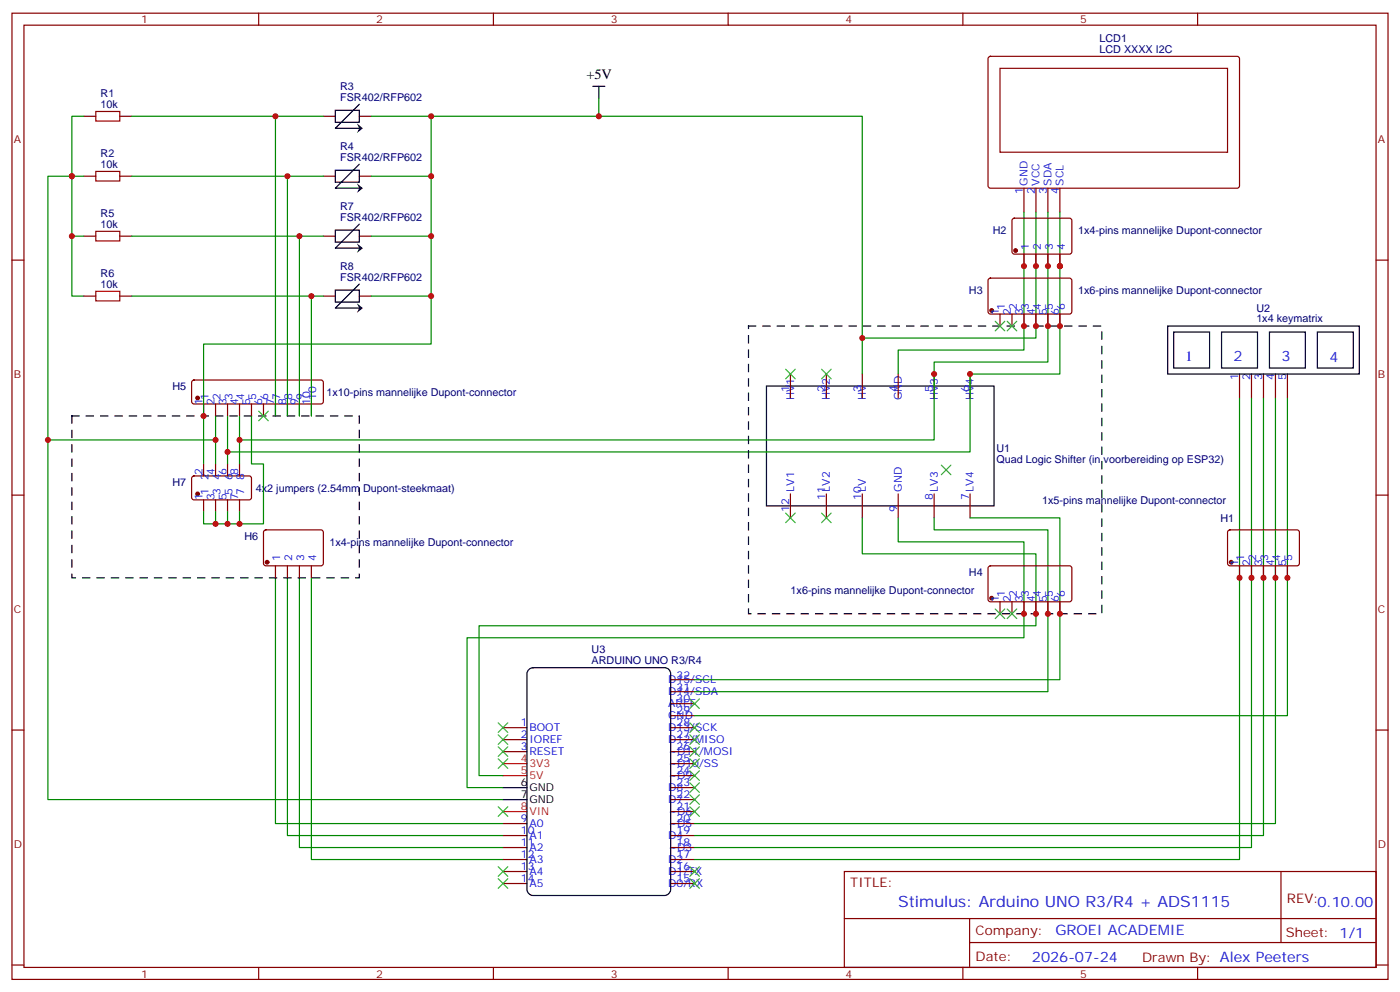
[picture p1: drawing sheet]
<svg xmlns="http://www.w3.org/2000/svg" width="412mm" height="292mm" viewBox="0 0 412 292" stroke-linecap="round" stroke-linejoin="round" font-family="sans-serif">
<g fill="none" stroke="#870000" stroke-width=".35">
<path d="M3.5 3.9h405.4v284.3h-405.4zM7.1 7.4h398.2v277.3h-398.2zM76.2 3.9v3.5M145.3 3.9v3.5M214.5 3.9v3.5M283.6 3.9v3.5M291.3 16.8l.4-.2h73l.4 .7v37.7l-.7 .4-72.9-.1-.5-.6v-37.4zM352.8 3.9v3.5M24.7 34.2h3.5M35.3 34.2h3.5M95.2 34.2h3.6M105.8 34.2h3.6"/>
<path d="M294.6 20.1h67v24.7h-67zM24.7 51.9h3.5M35.3 51.9h3.5M95.2 51.9h3.6M105.8 51.9h3.6M301.6 55.4v7M305.2 55.4v7M308.7 55.4v7M312.2 55.4v7M3.5 76.6h3.6M24.7 69.5h3.5M35.3 69.5h3.5"/>
<path d="M95.2 69.5h3.6M105.8 69.5h3.6M298.3 64.4l.5-.2 16.5 .1 .4 .6v9.5l-.7 .4-16.5-.1-.4-.6v-9.2zM301.6 74.8v3.5M305.2 74.8v3.5M308.7 74.8v3.5M312.2 74.8v3.5M405.3 76.6h3.6M24.7 87.1h3.5M35.3 87.1h3.5M95.2 87.1h3.6M105.8 87.1h3.6"/>
<path d="M291.3 82.1l.4-.3 23.6 .1 .4 .6v9.5l-.7 .4h-23.5l-.5-.7v-9.2zM294.6 92.4v3.6M298.1 92.4v3.6M301.6 92.4v3.6M305.2 92.4v3.6M308.7 92.4v3.6M312.2 92.4v3.6M56.7 112l.4-.2h37.4l.5 .2 .2 .5v5.7l-.2 .5-.5 .2h-37.4l-.4-.2-.3-.5v-5.7zM60 118.9v3.5M63.5 118.9v3.5M67 118.9v3.5M70.6 118.9v3.5"/>
<path d="M74.1 118.9v3.5M77.6 118.9v3.5M81.1 118.9v3.5M84.7 118.9v3.5M88.2 118.9v3.5M91.7 118.9v3.5M232.8 110.1v7M243.4 110.1v7M254 110.1v7M264.6 110.1v7M275.2 110.1v7M285.8 110.1v7"/>
<path d="M365.1 110.1v7M368.7 110.1v7M372.2 110.1v7M375.7 110.1v7M379.2 110.1v7M60 136.5v3.6M63.5 136.5v3.6M67 136.5v3.6M70.6 136.5v3.6M3.5 145.7h3.6M56.7 140.3l.4-.2h16.6l.4 .7-.1 5.9-.6 .4-16.5-.1-.5-.6v-5.6zM60 147.1v3.5"/>
<path d="M63.5 147.1v3.5M67 147.1v3.5M70.6 147.1v3.5M77.8 156.1l.5-.2 16.5 .1 .4 .6v9.5l-.7 .4-16.5-.1-.4-.6v-9.2zM232.8 145.3v7.1M243.4 145.3v7.1M254 145.3v7.1M264.6 145.3v7.1M275.2 145.3v7.1M285.8 145.3v7.1M361.8 156.1l.5-.2 20 .1 .5 .6-.1 9.5-.6 .4-20.1-.1-.4-.6v-9.2zM405.3 145.7h3.6"/>
<path d="M81.1 166.5v3.5M84.7 166.5v3.5M88.2 166.5v3.5M91.7 166.5v3.5M291.3 166.7l.4-.2 23.6 .1 .4 .6v9.5l-.7 .4-23.5-.1-.5-.6v-9.2zM294.6 177.1v3.5M298.1 177.1v3.5M301.6 177.1v3.5M305.2 177.1v3.5M308.7 177.1v3.5M312.2 177.1v3.5M365.1 166.5v3.5"/>
<path d="M368.7 166.5v3.5M372.2 166.5v3.5M375.7 166.5v3.5M379.2 166.5v3.5M3.5 214.8h3.6M148.2 214.1h7M148.2 217.7h7M197.6 214.1h7M197.6 217.7h7M197.6 210.6h7M197.6 207.1h7M197.6 203.6h7"/>
<path d="M197.6 200h7M405.3 214.8h3.6M148.2 221.2h7M197.6 221.2h7M197.6 238.8h7M197.6 235.3h7M197.6 231.8h7M197.6 228.2h7M197.6 224.7h7M148.2 242.4h7M148.2 245.9h7M148.2 249.4h7"/>
<path d="M148.2 252.9h7M148.2 256.5h7M148.2 260h7M197.6 242.4h7M197.6 245.9h7M197.6 249.4h7M197.6 252.9h7M197.6 256.5h7M197.6 260h7M248.7 256.5h156.6v28.2h-156.6zM377.3 256.5v20.9M248.7 270.3h156.5"/>
<path d="M285.6 277.4h119.6M285.6 270.3v14.1M3.5 284h3.6M76.2 284.7v3.5M145.3 284.7v3.5M214.5 284.7v3.5M283.6 284.7v3.5M352.8 284.7v3.5M405.3 284h3.6"/>
</g>
<path d="M28.2 32.8h7.1v2.8h-7.1zM28.2 50.4h7.1v2.9h-7.1zM28.2 68.1h7.1v2.8h-7.1zM28.2 85.7h7.1v2.8h-7.1z" fill="none" stroke="#a10000" stroke-width=".35"/>
<g fill="none" stroke="#000" stroke-width=".35">
<path d="M98.8 32.5h7v3.5h-7zM105.8 30.7l-7 7h7M174.6 25.4h3.6M176.4 25.4v3.5M98.8 50.1h7v3.5h-7zM105.8 48.3l-7 7.1h7M98.8 67.7h7v3.6h-7zM105.8 66l-7 7h7M98.8 85.4h7v3.5h-7zM105.8 83.6l-7 7.1h7M344 96h56.4v14.1h-56.4zM345.7 97.7h10.6v10.6h-10.6z"/>
<path d="M359.8 97.7h10.6v10.6h-10.6zM373.9 97.7h10.6v10.6h-10.6zM388.1 97.7h10.5v10.6h-10.5zM225.8 113.6h67v35.3h-67zM155.8 197l1.2-.5h38.8a1.76 1.76 0 0 1 1.8 1.8v63.5a1.89 1.89 0 0 1-1.8 1.7h-38.8a1.89 1.89 0 0 1-1.8-1.7v-63.5zM148.2 231.8h7M148.2 235.3h7"/>
</g>
<path d="M105.1 36.3l1.8 1.4-1.8 1.5 .7-1.5zM105.1 54l1.8 1.4-1.8 1.4 .7-1.4zM105.1 71.6l1.8 1.4-1.8 1.4 .7-1.4zM105.1 89.3l1.8 1.4-1.8 1.4 .7-1.4z" fill="#000"/>
<path d="M148.2 224.7h7M148.2 228.2h7M148.2 238.8h7" fill="none" stroke="#f00" stroke-width=".35"/>
<g fill="none" stroke="#008700" stroke-width=".35">
<path d="M24.7 34.2h-3.5v52.9h3.5M38.8 34.2h56.4M81.1 34.2v88.2M109.4 34.2h17.6v17.7h-17.6M127 34.2h49.4M176.4 28.9v5.3h77.6v75.9M24.7 51.9h-10.6v183.4h134.1M38.8 51.9h56.4M84.7 51.9v70.5M127 51.9v17.6M21.2 69.5h3.5M38.8 69.5h56.4"/>
<path d="M88.2 69.5v52.9M109.4 69.5h17.6v17.6h-17.6M301.6 62.4v40.6h-37v7.1M305.2 62.4v37.1h-51.2M308.7 62.4v44.1h-33.5v23h-204.6v-7.1M312.2 62.4v47.7h-26.4v22.9h-218.8v-10.6M38.8 87.1h56.4M91.7 87.1v35.3M127 87.1v14.1h-67v35.3M365.1 117.1v135.8h-160.5M368.7 117.1v132.3h-164.1M372.2 117.1v128.8h-167.6"/>
<path d="M375.7 117.1v125.3h-171.1M379.2 117.1v93.5h-174.6M63.5 122.4v7.1h-49.4M63.5 129.5v7M67 133v3.5M70.6 129.5v7M74.1 122.4v14.1h3.5v17.7h-17.6v-3.6M63.5 150.6v3.6M67 150.6v3.6M70.6 150.6v3.6M254 152.4v10.6h51.2v21.1h-164.1v44.1h7.1M264.6 152.4v7.1h37v28.2h-164v44.1h10.6"/>
<path d="M275.2 152.4v3.5h33.5v47.7h-104.1M285.8 152.4h26.4v47.6h-107.6M81.1 170v72.4h67.1M84.7 170v75.9h63.5M88.2 170v79.4h60M91.7 170v82.9h56.5"/>
</g>
<path d="M220.5 96h104.1v84.6h-104.1zM21.2 122.4h84.6v47.6h-84.6z" fill="none" stroke="#000" stroke-width=".35" stroke-dasharray="2.1 2.1"/>
<g fill="#870000" stroke="#870000" stroke-width=".35">
<circle cx="362.7" cy="165.5" r=".53"/>
<circle cx="299.2" cy="73.7" r=".53"/>
<circle cx="292.1" cy="91.4" r=".53"/>
<circle cx="292.1" cy="176" r=".53"/>
<circle cx="58.2" cy="117.1" r=".53"/>
<circle cx="78.7" cy="165.5" r=".53"/>
<circle cx="58.2" cy="145.3" r=".53"/>
</g>
<g fill="none" stroke="#3c3" stroke-width=".35">
<path d="M293.2 94.5l2.8 2.9M296 94.5l-2.8 2.9M296.7 94.5l2.8 2.9M299.5 94.5l-2.8 2.9M231.4 108.7l2.8 2.8M234.2 108.7l-2.8 2.8M242 108.7l2.8 2.8M244.8 108.7l-2.8 2.8M76.2 121l2.8 2.8M79 121l-2.8 2.8M277.3 136.9l2.8 2.8M280.1 136.9l-2.8 2.8"/>
<path d="M231.4 151l2.8 2.8M234.2 151l-2.8 2.8M242 151l2.8 2.8M244.8 151l-2.8 2.8M293.2 179.2l2.8 2.8M296 179.2l-2.8 2.8M296.7 179.2l2.8 2.8M299.5 179.2l-2.8 2.8M146.8 212.7l2.8 2.8M146.8 216.3l2.8 2.8M146.8 219.8l2.8 2.8M149.6 212.7l-2.8 2.8"/>
<path d="M149.6 216.3l-2.8 2.8M149.6 219.8l-2.8 2.8M203.2 205.7l2.8 2.8M203.2 212.7l2.8 2.8M203.2 216.3l2.8 2.8M203.2 219.8l2.8 2.8M206 205.7l-2.8 2.8M206 212.7l-2.8 2.8M206 216.3l-2.8 2.8M206 219.8l-2.8 2.8M146.8 223.3l2.8 2.8M146.8 237.4l2.8 2.8"/>
<path d="M149.6 223.3l-2.8 2.8M149.6 237.4l-2.8 2.8M203.2 223.3l2.8 2.8M203.2 226.8l2.8 2.9M203.2 230.4l2.8 2.8M203.2 233.9l2.8 2.8M203.2 237.4l2.8 2.8M206 223.3l-2.8 2.8M206 226.8l-2.8 2.9M206 230.4l-2.8 2.8M206 233.9l-2.8 2.8M206 237.4l-2.8 2.8"/>
<path d="M146.8 255.1l2.8 2.8M146.8 258.6l2.8 2.8M149.6 255.1l-2.8 2.8M149.6 258.6l-2.8 2.8M203.2 255.1l2.8 2.8M203.2 258.6l2.8 2.8M206 255.1l-2.8 2.8M206 258.6l-2.8 2.8"/>
</g>
<g fill="#c00">
<circle cx="176.4" cy="34.2" r=".88"/>
<circle cx="301.6" cy="78.3" r=".88"/>
<circle cx="305.2" cy="78.3" r=".88"/>
<circle cx="308.7" cy="78.3" r=".88"/>
<circle cx="312.2" cy="78.3" r=".88"/>
<circle cx="301.6" cy="96" r=".88"/>
<circle cx="305.2" cy="96" r=".88"/>
<circle cx="308.7" cy="96" r=".88"/>
<circle cx="312.2" cy="96" r=".88"/>
<circle cx="301.6" cy="180.6" r=".88"/>
<circle cx="305.2" cy="180.6" r=".88"/>
<circle cx="308.7" cy="180.6" r=".88"/>
<circle cx="312.2" cy="180.6" r=".88"/>
<circle cx="379.2" cy="170" r=".88"/>
<circle cx="375.7" cy="170" r=".88"/>
<circle cx="372.2" cy="170" r=".88"/>
<circle cx="368.7" cy="170" r=".88"/>
<circle cx="365.1" cy="170" r=".88"/>
<circle cx="21.2" cy="51.9" r=".88"/>
<circle cx="21.2" cy="69.5" r=".88"/>
<circle cx="127" cy="51.9" r=".88"/>
<circle cx="127" cy="69.5" r=".88"/>
<circle cx="88.2" cy="69.5" r=".88"/>
<circle cx="127" cy="34.2" r=".88"/>
<circle cx="127" cy="87.1" r=".88"/>
<circle cx="84.7" cy="51.9" r=".88"/>
<circle cx="81.1" cy="34.2" r=".88"/>
<circle cx="275.2" cy="110.1" r=".88"/>
<circle cx="285.8" cy="110.1" r=".88"/>
<circle cx="60" cy="122.4" r=".88"/>
<circle cx="63.5" cy="154.2" r=".88"/>
<circle cx="67" cy="154.2" r=".88"/>
<circle cx="70.6" cy="154.2" r=".88"/>
<circle cx="14.1" cy="129.5" r=".88"/>
<circle cx="63.5" cy="129.5" r=".88"/>
<circle cx="67" cy="133" r=".88"/>
<circle cx="70.6" cy="129.5" r=".88"/>
<circle cx="254" cy="99.5" r=".88"/>
<circle cx="91.7" cy="87.1" r=".88"/>
</g>
<text font-size="4.6" fill="#00f" x="264.6" y="267.1">Stimulus: Arduino UNO R3/R4 + ADS1115</text>
<text font-size="4.2" x="172.7" y="23.3">+5V</text>
<g font-size="4.2" fill="#00f">
<text x="349.2" y="106.1">1</text>
<text x="363.4" y="106.1">2</text>
<text x="377.5" y="106.1">3</text>
<text x="391.6" y="106.5">4</text>
<text x="388.1" y="267.1">0.10.00</text>
<text x="310.9" y="275.3">GROEI ACADEMIE</text>
<text x="304" y="283.1">2026-07-24</text>
</g>
<g font-size="3.9" fill="#800">
<text x="250.5" y="261.1">TITLE:</text>
<text x="379.1" y="265.7">REV:</text>
<text x="287.4" y="275.3">Company:</text>
<text x="378.7" y="275.9">Sheet: 1/1</text>
<text x="287.4" y="282.9">Date:</text>
<text x="336.4" y="283">Drawn By: Alex Peeters</text>
</g>
<g font-size="3.2" fill="#800">
<text x="41.6" y="6.9">1</text>
<text x="110.8" y="6.9">2</text>
<text x="179.9" y="6.9">3</text>
<text x="249.1" y="6.9">4</text>
<text x="318.2" y="6.9">5</text>
<text x="4.1" y="42">A</text>
<text x="405.9" y="42">A</text>
<text x="4.1" y="111.1">B</text>
<text x="405.9" y="111.1">B</text>
<text x="4.1" y="180.3">C</text>
<text x="405.9" y="180.3">C</text>
<text x="4.1" y="249.4">D</text>
<text x="405.9" y="249.4">D</text>
<text x="41.6" y="287.7">1</text>
<text x="110.8" y="287.7">2</text>
<text x="179.9" y="287.7">3</text>
<text x="249.1" y="287.7">4</text>
<text x="318.2" y="287.7">5</text>
</g>
<g font-size="3.2" fill="#000080">
<text x="323.9" y="15.5">LCD XXXX I2C</text>
<text x="323.9" y="12.3">LCD1</text>
<text x="29.6" y="28.6">R1</text>
<text x="100.2" y="29.6">FSR402/RFP602</text>
<text x="100.2" y="26.5">R3</text>
<text x="29.6" y="31.8">10k</text>
<text x="29.6" y="46.2">R2</text>
<text x="100.2" y="47.3">FSR402/RFP602</text>
<text x="100.2" y="44.1">R4</text>
<text x="29.6" y="49.4">10k</text>
<text x="29.6" y="63.9">R5</text>
<text x="100.2" y="64.9">FSR402/RFP602</text>
<text x="100.2" y="61.7">R7</text>
<text x="29.6" y="67">10k</text>
<text x="292.5" y="68.9">H2</text>
<text x="317.6" y="68.9">1x4-pins mannelijke Dupont-connector</text>
<text x="29.6" y="81.5">R6</text>
<text x="100.2" y="82.5">FSR402/RFP602</text>
<text x="100.2" y="79.4">R8</text>
<text x="29.6" y="84.7">10k</text>
<text x="285.4" y="86.5">H3</text>
<text x="317.6" y="86.5">1x6-pins mannelijke Dupont-connector</text>
<text x="370.1" y="94.9">1x4 keymatrix</text>
<text x="370.1" y="91.7">U2</text>
<text x="50.8" y="114.8">H5</text>
<text x="96.2" y="116.5">1x10-pins mannelijke Dupont-connector</text>
<text x="293.5" y="136.3">Quad Logic Shifter (in voorbereiding op ESP32)</text>
<text x="293.5" y="133.1">U1</text>
<text x="50.8" y="143">H7</text>
<text x="75.4" y="144.7">4x2 jumpers (2.54mm Dupont-steekmaat)</text>
<text x="307" y="148.3">1x5-pins mannelijke Dupont-connector</text>
<text x="359.5" y="153.5">H1</text>
<text x="72" y="158.8">H6</text>
<text x="97.1" y="160.6">1x4-pins mannelijke Dupont-connector</text>
<text x="285.4" y="169.4">H4</text>
<text x="232.9" y="174.7">1x6-pins mannelijke Dupont-connector</text>
<text x="174.3" y="195.4">ARDUINO UNO R3/R4</text>
<text x="174.3" y="192.3">U3</text>
</g>
<g font-size="3.2" fill="#00f">
<text x="301.3" y="57.2" transform="rotate(-90 301.3 57.2)">1</text>
<text x="302.7" y="54.7" transform="rotate(-90 302.7 54.7)">GND</text>
<text x="304.8" y="57.2" transform="rotate(-90 304.8 57.2)">2</text>
<text x="306.2" y="54.7" transform="rotate(-90 306.2 54.7)">VCC</text>
<text x="308.3" y="57.2" transform="rotate(-90 308.3 57.2)">3</text>
<text x="309.7" y="54.7" transform="rotate(-90 309.7 54.7)">SDA</text>
<text x="311.9" y="57.2" transform="rotate(-90 311.9 57.2)">4</text>
<text x="313.3" y="54.7" transform="rotate(-90 313.3 54.7)">SCL</text>
<text x="303" y="73.5" transform="rotate(-90 303 73.5)">1</text>
<text x="306.6" y="73.5" transform="rotate(-90 306.6 73.5)">2</text>
<text x="310.1" y="73.5" transform="rotate(-90 310.1 73.5)">3</text>
<text x="313.6" y="73.5" transform="rotate(-90 313.6 73.5)">4</text>
<text x="294.2" y="92.6" transform="rotate(-90 294.2 92.6)">1</text>
<text x="296" y="91.1" transform="rotate(-90 296 91.1)">1</text>
<text x="297.7" y="92.6" transform="rotate(-90 297.7 92.6)">2</text>
<text x="299.5" y="91.1" transform="rotate(-90 299.5 91.1)">2</text>
<text x="301.3" y="92.6" transform="rotate(-90 301.3 92.6)">3</text>
<text x="303" y="91.1" transform="rotate(-90 303 91.1)">3</text>
<text x="304.8" y="92.6" transform="rotate(-90 304.8 92.6)">4</text>
<text x="306.6" y="91.1" transform="rotate(-90 306.6 91.1)">4</text>
<text x="308.3" y="92.6" transform="rotate(-90 308.3 92.6)">5</text>
<text x="310.1" y="91.1" transform="rotate(-90 310.1 91.1)">5</text>
<text x="311.9" y="92.6" transform="rotate(-90 311.9 92.6)">6</text>
<text x="313.6" y="91.1" transform="rotate(-90 313.6 91.1)">6</text>
<text x="364.8" y="111.8" transform="rotate(-90 364.8 111.8)">1</text>
<text x="368.3" y="111.8" transform="rotate(-90 368.3 111.8)">2</text>
<text x="371.8" y="111.8" transform="rotate(-90 371.8 111.8)">3</text>
<text x="375.4" y="111.8" transform="rotate(-90 375.4 111.8)">4</text>
<text x="378.9" y="111.8" transform="rotate(-90 378.9 111.8)">5</text>
<text x="59.6" y="119.1" transform="rotate(-90 59.6 119.1)">1</text>
<text x="61.4" y="117.6" transform="rotate(-90 61.4 117.6)">1</text>
<text x="63.1" y="119.1" transform="rotate(-90 63.1 119.1)">2</text>
<text x="64.9" y="117.6" transform="rotate(-90 64.9 117.6)">2</text>
<text x="66.7" y="119.1" transform="rotate(-90 66.7 119.1)">3</text>
<text x="68.4" y="117.6" transform="rotate(-90 68.4 117.6)">3</text>
<text x="70.2" y="119.1" transform="rotate(-90 70.2 119.1)">4</text>
<text x="72" y="117.6" transform="rotate(-90 72 117.6)">4</text>
<text x="73.7" y="119.1" transform="rotate(-90 73.7 119.1)">5</text>
<text x="75.5" y="117.6" transform="rotate(-90 75.5 117.6)">5</text>
<text x="77.3" y="119.1" transform="rotate(-90 77.3 119.1)">6</text>
<text x="79" y="117.6" transform="rotate(-90 79 117.6)">6</text>
<text x="80.8" y="119.1" transform="rotate(-90 80.8 119.1)">7</text>
<text x="82.5" y="117.6" transform="rotate(-90 82.5 117.6)">7</text>
<text x="84.3" y="119.1" transform="rotate(-90 84.3 119.1)">8</text>
<text x="86.1" y="117.6" transform="rotate(-90 86.1 117.6)">8</text>
<text x="87.8" y="119.1" transform="rotate(-90 87.8 119.1)">9</text>
<text x="89.6" y="117.6" transform="rotate(-90 89.6 117.6)">9</text>
<text x="91.4" y="119.1" transform="rotate(-90 91.4 119.1)">10</text>
<text x="93.1" y="117.6" transform="rotate(-90 93.1 117.6)">10</text>
<text x="232.5" y="115.4" transform="rotate(-90 232.5 115.4)">1</text>
<text x="233.9" y="117.8" transform="rotate(-90 233.9 117.8)">HV1</text>
<text x="243.1" y="115.4" transform="rotate(-90 243.1 115.4)">2</text>
<text x="244.5" y="117.8" transform="rotate(-90 244.5 117.8)">HV2</text>
<text x="253.6" y="115.4" transform="rotate(-90 253.6 115.4)">3</text>
<text x="255.1" y="117.8" transform="rotate(-90 255.1 117.8)">HV</text>
<text x="264.2" y="115.4" transform="rotate(-90 264.2 115.4)">4</text>
<text x="265.6" y="117.8" transform="rotate(-90 265.6 117.8)">GND</text>
<text x="274.8" y="115.4" transform="rotate(-90 274.8 115.4)">5</text>
<text x="276.2" y="117.8" transform="rotate(-90 276.2 117.8)">HV3</text>
<text x="285.4" y="115.4" transform="rotate(-90 285.4 115.4)">6</text>
<text x="286.8" y="117.8" transform="rotate(-90 286.8 117.8)">HV4</text>
<text x="59.6" y="139.9" transform="rotate(-90 59.6 139.9)">2</text>
<text x="61.4" y="141.4" transform="rotate(-90 61.4 141.4)">2</text>
<text x="63.1" y="139.9" transform="rotate(-90 63.1 139.9)">4</text>
<text x="64.9" y="141.4" transform="rotate(-90 64.9 141.4)">4</text>
<text x="66.7" y="139.9" transform="rotate(-90 66.7 139.9)">6</text>
<text x="68.4" y="141.4" transform="rotate(-90 68.4 141.4)">6</text>
<text x="70.2" y="139.9" transform="rotate(-90 70.2 139.9)">8</text>
<text x="72" y="141.4" transform="rotate(-90 72 141.4)">8</text>
<text x="59.6" y="147.3" transform="rotate(-90 59.6 147.3)">1</text>
<text x="61.4" y="145.8" transform="rotate(-90 61.4 145.8)">1</text>
<text x="63.1" y="147.3" transform="rotate(-90 63.1 147.3)">3</text>
<text x="64.9" y="145.8" transform="rotate(-90 64.9 145.8)">3</text>
<text x="66.7" y="147.3" transform="rotate(-90 66.7 147.3)">5</text>
<text x="68.4" y="145.8" transform="rotate(-90 68.4 145.8)">5</text>
<text x="70.2" y="147.3" transform="rotate(-90 70.2 147.3)">7</text>
<text x="72" y="145.8" transform="rotate(-90 72 145.8)">7</text>
<text x="233.9" y="144.6" transform="rotate(-90 233.9 144.6)">LV1</text>
<text x="243.1" y="147.1" transform="rotate(-90 243.1 147.1)">11</text>
<text x="244.5" y="144.6" transform="rotate(-90 244.5 144.6)">LV2</text>
<text x="253.6" y="147.1" transform="rotate(-90 253.6 147.1)">10</text>
<text x="255.1" y="144.6" transform="rotate(-90 255.1 144.6)">LV</text>
<text x="265.6" y="144.6" transform="rotate(-90 265.6 144.6)">GND</text>
<text x="274.8" y="147.1" transform="rotate(-90 274.8 147.1)">8</text>
<text x="276.2" y="144.6" transform="rotate(-90 276.2 144.6)">LV3</text>
<text x="285.4" y="147.1" transform="rotate(-90 285.4 147.1)">7</text>
<text x="286.8" y="144.6" transform="rotate(-90 286.8 144.6)">LV4</text>
<text x="232.5" y="150.6" transform="rotate(-90 232.5 150.6)">12</text>
<text x="264.2" y="150.6" transform="rotate(-90 264.2 150.6)">9</text>
<text x="82.5" y="165.2" transform="rotate(-90 82.5 165.2)">1</text>
<text x="86.1" y="165.2" transform="rotate(-90 86.1 165.2)">2</text>
<text x="89.6" y="165.2" transform="rotate(-90 89.6 165.2)">3</text>
<text x="93.1" y="165.2" transform="rotate(-90 93.1 165.2)">4</text>
<text x="364.8" y="166.7" transform="rotate(-90 364.8 166.7)">1</text>
<text x="366.5" y="165.2" transform="rotate(-90 366.5 165.2)">1</text>
<text x="368.3" y="166.7" transform="rotate(-90 368.3 166.7)">2</text>
<text x="370.1" y="165.2" transform="rotate(-90 370.1 165.2)">2</text>
<text x="371.8" y="166.7" transform="rotate(-90 371.8 166.7)">3</text>
<text x="373.6" y="165.2" transform="rotate(-90 373.6 165.2)">3</text>
<text x="375.4" y="166.7" transform="rotate(-90 375.4 166.7)">4</text>
<text x="377.1" y="165.2" transform="rotate(-90 377.1 165.2)">4</text>
<text x="378.9" y="166.7" transform="rotate(-90 378.9 166.7)">5</text>
<text x="380.6" y="165.2" transform="rotate(-90 380.6 165.2)">5</text>
<text x="294.2" y="177.3" transform="rotate(-90 294.2 177.3)">1</text>
<text x="296" y="175.8" transform="rotate(-90 296 175.8)">1</text>
<text x="297.7" y="177.3" transform="rotate(-90 297.7 177.3)">2</text>
<text x="299.5" y="175.8" transform="rotate(-90 299.5 175.8)">2</text>
<text x="301.3" y="177.3" transform="rotate(-90 301.3 177.3)">3</text>
<text x="303" y="175.8" transform="rotate(-90 303 175.8)">3</text>
<text x="304.8" y="177.3" transform="rotate(-90 304.8 177.3)">4</text>
<text x="306.6" y="175.8" transform="rotate(-90 306.6 175.8)">4</text>
<text x="308.3" y="177.3" transform="rotate(-90 308.3 177.3)">5</text>
<text x="310.1" y="175.8" transform="rotate(-90 310.1 175.8)">5</text>
<text x="311.9" y="177.3" transform="rotate(-90 311.9 177.3)">6</text>
<text x="313.6" y="175.8" transform="rotate(-90 313.6 175.8)">6</text>
<text x="196.8" y="201.1">D15/SCL</text>
<text x="199.3" y="203.2">31</text>
<text x="199.3" y="199.7">32</text>
<text x="196.8" y="208.1">AREF</text>
<text x="196.8" y="204.6">D14/SDA</text>
<text x="199.3" y="206.7">30</text>
<text x="153.5" y="213.8">1</text>
<text x="155.9" y="215.2">BOOT</text>
<text x="196.8" y="215.2">D13/SCK</text>
<text x="196.8" y="211.7">GND</text>
<text x="199.3" y="213.8">28</text>
<text x="199.3" y="210.3">29</text>
<text x="153.5" y="217.3">2</text>
<text x="153.5" y="220.8">3</text>
<text x="155.9" y="218.7">IOREF</text>
<text x="196.8" y="218.7">D12/MISO</text>
<text x="199.3" y="220.8">26</text>
<text x="199.3" y="217.3">27</text>
<text x="155.9" y="222.2">RESET</text>
<text x="196.8" y="225.8">~D10/SS</text>
<text x="196.8" y="222.2">~D11/MOSI</text>
<text x="199.3" y="227.9">24</text>
<text x="199.3" y="224.4">25</text>
<text x="196.8" y="232.8">D8</text>
<text x="196.8" y="229.3">~D9</text>
<text x="199.3" y="231.4">23</text>
<text x="196.8" y="239.9">~D6</text>
<text x="196.8" y="236.4">D7</text>
<text x="199.3" y="238.5">21</text>
<text x="199.3" y="234.9">22</text>
<text x="153.5" y="242">9</text>
<text x="153.5" y="245.5">10</text>
<text x="155.9" y="243.4">A0</text>
<text x="196.8" y="243.4">~D5</text>
<text x="199.3" y="245.5">19</text>
<text x="199.3" y="242">20</text>
<text x="153.5" y="249.1">11</text>
<text x="155.9" y="246.9">A1</text>
<text x="155.9" y="250.5">A2</text>
<text x="196.8" y="250.5">~D3</text>
<text x="196.8" y="246.9">D4</text>
<text x="199.3" y="249.1">18</text>
<text x="153.5" y="252.6">12</text>
<text x="153.5" y="256.1">13</text>
<text x="155.9" y="254">A3</text>
<text x="155.9" y="257.5">A4</text>
<text x="196.8" y="257.5">D1/TX</text>
<text x="196.8" y="254">D2</text>
<text x="199.3" y="256.1">16</text>
<text x="199.3" y="252.6">17</text>
<text x="153.5" y="259.6">14</text>
<text x="155.9" y="261.1">A5</text>
<text x="196.8" y="261.1">D0/RX</text>
<text x="199.3" y="259.6">15</text>
</g>
<g font-size="3.2" fill="#f00">
<text x="153.5" y="224.4">4</text>
<text x="153.5" y="227.9">5</text>
<text x="155.9" y="225.8">3V3</text>
<text x="155.9" y="229.3">5V</text>
<text x="153.5" y="238.5">8</text>
<text x="155.9" y="239.9">VIN</text>
</g>
<g font-size="3.2">
<text x="153.5" y="231.4">6</text>
<text x="155.9" y="232.8">GND</text>
<text x="153.5" y="234.9">7</text>
<text x="155.9" y="236.4">GND</text>
</g>
</svg>
